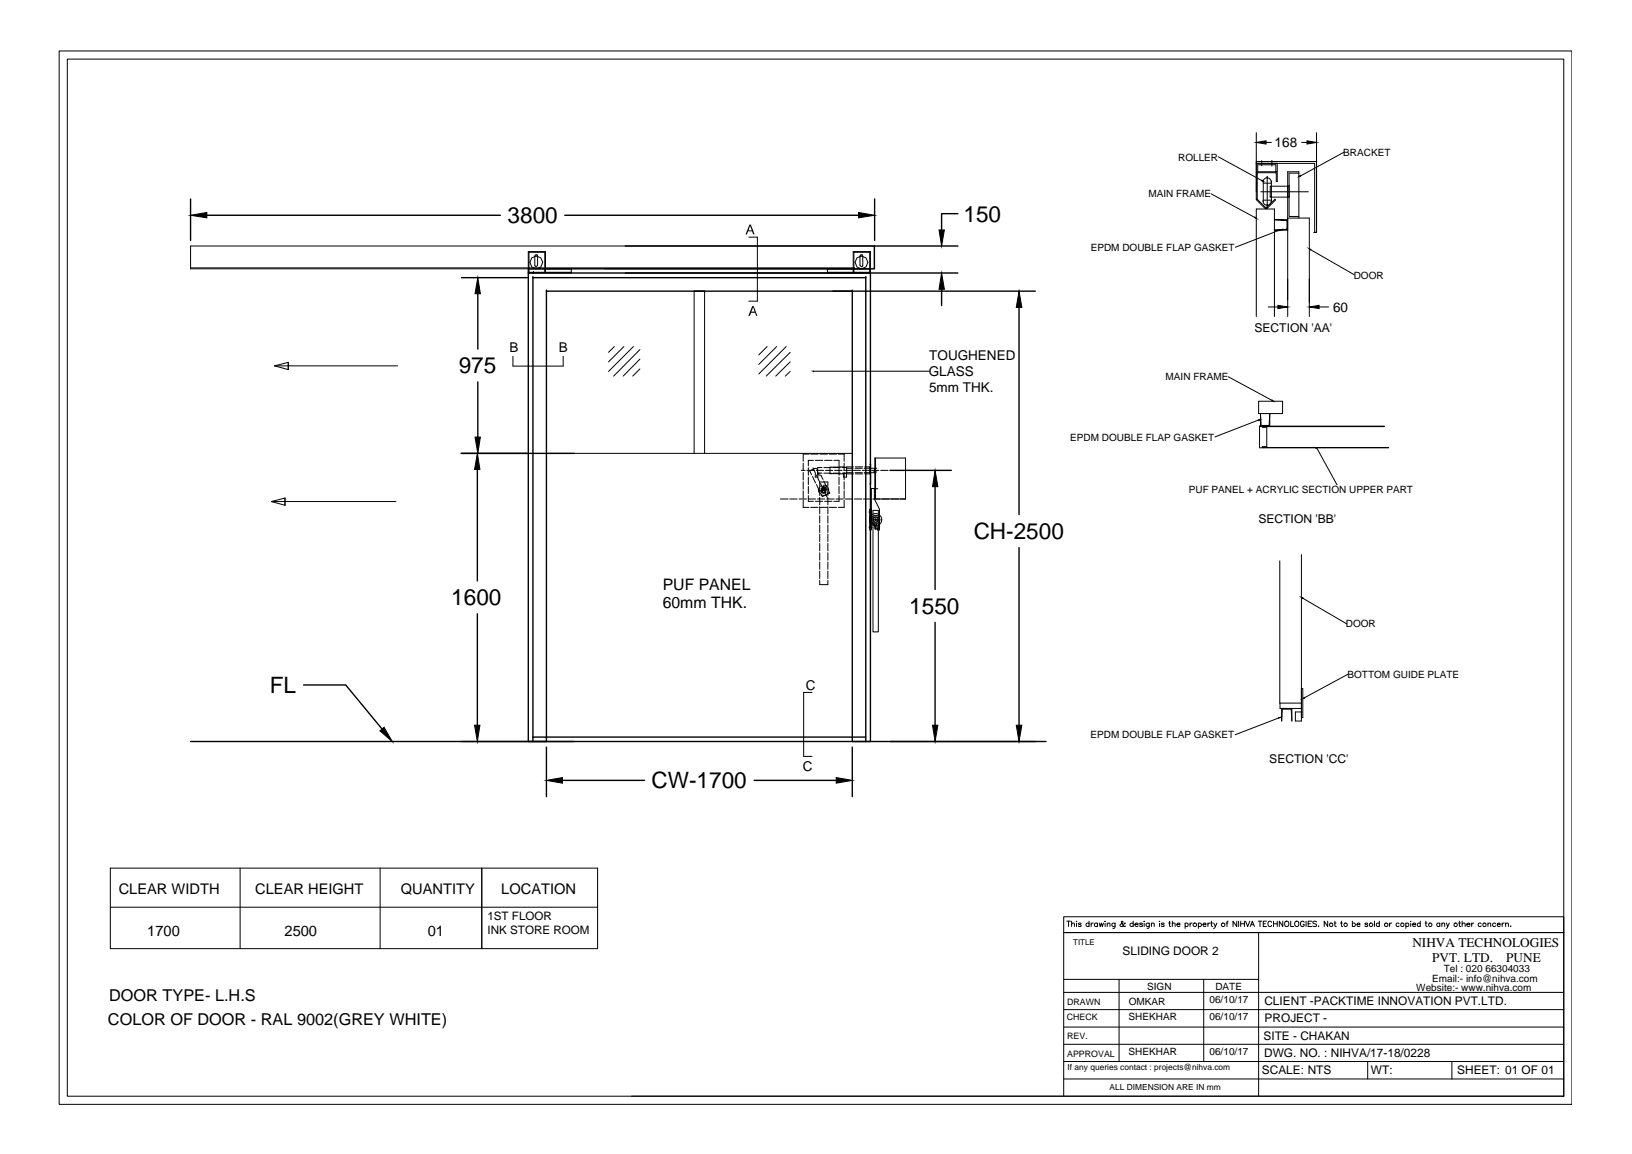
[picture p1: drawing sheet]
<svg xmlns="http://www.w3.org/2000/svg" width="297mm" height="210mm" viewBox="0 0 297 210" stroke-linecap="round" stroke-linejoin="round" font-family="sans-serif">
<!-- layer: 0 -->
<g fill="none" stroke="#000" stroke-width=".25">
<path d="M34.7 36.2v7.5M37.6 39.2h53.5M102.8 39.2h53.5M159.2 36.2v7.5M174.3 38.9h-2.9v2.9M84 50.5h12M87 53.4v10.1M96.2 49.7v85.2h3.3v-81.9h55.6M96.2 49.7h62.2v85.2h-3.3v-81.9M96.2 49.7h.1M97 50.5h.1M97 50.5h60.6"/>
<path d="M97 50.5v84.4M99.5 53h.1M113.8 49.7h60.5M113.8 44.7h60.5M126.3 53h1.9M151.6 53h36.8M155.1 53h.1M157.6 50.5h.1M157.6 50.5v84.4M171.4 52.6v3M185.5 55.9v37.7M87 69.5v10"/>
<path d="M83.9 82.5h20.6M86.9 85.4v20.3M162 85.6h11.2M170.2 88.5v18.7M185.5 99.6v32.3M86.9 111.6v20.3M170.2 113.2v18.7M34.7 134.9h155.7M55.3 124.6h7.6l6.6 8M97 134.1h60.6M99.5 135.9v9M155.1 135.9v9"/>
<path d="M102.4 141.9h14.9M137.3 141.9h14.9"/>
</g>
<!-- layer: at_Entity -->
<g fill="none" stroke="#000" stroke-width=".18">
<path d="M34.7 44.7h124.5v4.2h-124.5zM34.7 48.7h120.8v.2M96.2 49.5h.1v-3.6h2.9v3.6M96.4 49.5h1M97.1 49.7h.1M97.4 46.4h.4v.2v1.7l-.2 .2-.3-.2zM97.5 49.5h1M98.1 48.9l.3-.2v.2M98.6 49.5h1M99.7 49.5h1M100.8 49.5h1M101.9 49.5h1"/>
<path d="M103 49.5h.8M103.8 49.5l.2 .1M104 48.9v.8h-7.8v-3.9h3.1v3.7M126.3 53v29.5M128.2 53v29.5M150.6 48.9v.8h7.8v-3.9h-3.1v3.7M150.8 49.5l-.2 .1M150.8 49.5h.8M151.7 49.5h1M152.8 49.5h1M153.9 49.5h1M155 49.5h1"/>
<path d="M155.4 49.5v-3.6h2.9v3.6h.1M156.1 49.5h1M156.6 46.4h.4v.2v1.7l-.2 .2-.3-.2zM157.2 49.5h1M159.1 44.7v4.2M50 66.5l2.5-.6v1.3zM50 66.5h22.4M49.4 91.2l2.5-.6v1.3zM49.4 91.2h22.7M99.5 82.5h55.6M142 90.8h1.4M143.7 90.8h1.4"/>
<path d="M145.4 90.8h1.4M145.9 85.6h.6M146.2 84.2v1.4M146.2 85.9v1.4M146.2 87.6v1.4M146.2 89.3v1.3M146.2 91v1.3h1M146.9 85.6h1.3M147.1 90.8h1.3M147.1 85.1v1.3M147.1 86.8v1.3M147.1 88.5v1.3"/>
<path d="M147.1 90.1v1.1h1M147.2 82.6h-1v1.3M147.5 92.3h1.4M147.5 82.6h1.4M147.7 86.4l-.3-.8 1-.4 .2 .1 .2 .3v.7l.7 .2 .3 .7M147.9 86.7l.5 1.1M148 85.1l.4 1M148.1 83.7h-1v1.1M148.4 91.2h1.3M148.4 83.7h1.3M148.6 85.6h1.3M148.6 86.4l.6 1.2"/>
<path d="M148.6 88.1l.6 1.3M148.8 90.8h1.3M149.2 88.4v-.7h1.5v.7M149.2 88.8v1.3M149.2 90.5v1.3M149.2 92.2v1.3M149.2 93.8v1.4M149.2 95.5v1.4M149.2 97.2v1.3M149.2 98.8v1.4M149.2 92.3h1.4M149.2 82.6h1.4"/>
<path d="M149.3 87.9l.6 1.2M149.4 89.2a.56 .56 0 0 0 .4 .5 .56 .56 0 0 0 .6-.2M149.5 88.4a.91 .91 0 0 0-.3 1.3M149.5 88.9a.56 .56 0 0 1 .6-.2 .56 .56 0 0 1 .4 .5M149.5 89.2a.42 .42 0 0 0 .3 .4 .42 .42 0 0 0 .5-.2M149.6 89l.3-.2 .2 .1 .2 .5-.3 .1h-.3zM149.6 88.9a.42 .42 0 0 1 .4-.1 .42 .42 0 0 1 .3 .4M149.6 85h-.8v1.1h.8M149.8 88.6v.2l.1-.2M149.8 88.8l.1 .4v-.4M149.8 89.2v-.3l.1 .3M149.8 88.6h.1"/>
<path d="M149.8 88.8h.1M149.8 88.9h.1M149.8 88.6h.3M149.8 88.8h.3M149.8 89.2h.1M149.8 88.6v.6M149.8 88.7h.1M149.8 88.3a.9 .9 0 0 1 1 .9M149.8 88.8v.1M149.8 89v.1M149.9 88.6l-.1 .2 .1-.2M149.9 89l-.1 .2"/>
<path d="M149.9 88.6v.2h.2v-.2M149.9 88.8h-.1M149.9 88.8h.1M149.9 88.8v.4h.2l-.1-.4M149.9 88.6h.1M149.9 88.8l-.1 .1M149.9 89.1h.1M149.9 89.2h.1M149.9 89.1v.1M149.9 88.9l-.1 .1M149.9 88.9h-.1M149.9 89l.1-.1-.2 .3"/>
<path d="M149.9 89l.2-.1-.3 .3M149.9 89.1l-.1 .1M149.9 89.1l.2-.2-.2 .3M149.9 87.5l.6 1.2M150 88.6l-.2 .2M150 88.8l.1-.1-.3 .3M150 88.8h.1M150 89.2l.1-.2-.1 .2M150 85h1.3M150 86.1h1.3M150 88.8l-.1 .1M150 88.8l-.2 .2"/>
<path d="M150 88.8l-.2 .3M150 88.8l-.1 .2M150 88.6l-.1 .2M150 88.6l-.2 .3M150 88.6v.2M150 88.8l-.1 .3M150 89.5l.6 1M150.1 88.6l-.1 .6M150.1 88.6l-.3 .3M150.1 88.7l-.1 .1M150.1 89l-.2 .2M150.1 89.1l-.1 .1"/>
<path d="M150.1 91.2h1.3M150.1 83.7h1.3M150.3 85.6h1.3M150.5 90.8h1.3M150.5 88.3l-.6 .9M150.7 89l.3 .7-1.3 .6-.4-.6M150.7 88.8v1.3M150.7 90.5v1.3M150.7 92.2v1.3M150.7 93.8v1.4M150.7 95.5v1.4M150.7 97.2v1.3"/>
<path d="M150.7 98.8v1.4M150.8 89.5a.94 .94 0 0 1-1.3 .5M150.9 92.3h1.3M150.9 82.6h1.3M151.6 85h1.4M151.6 86.1h1.4M151.8 83.7h.9v1.1M151.9 85.6h1.4M152.2 90.8h1.3M152.6 82.6h1v1.3M152.7 90.1v1.1h-.9M152.7 85.1v1.3"/>
<path d="M152.7 86.8v1.3M152.7 88.5v1.3M152.7 86.2h.9M153.3 85h.8v1.1h-.8M153.6 85.6h1.4M153.6 84.9l-2.5 .1v1.1h1.6M153.6 91v1.3h-1M153.6 84.2v1.4M153.6 85.9v1.4M153.6 87.6v1.4M153.6 89.3v1.3M153.8 90.8h1.4"/>
<path d="M154 86.2h1.3M154 84.9h1.3M154.1 85.2h1.2M154.1 86h1.2M155.3 85.6h1.3M155.5 90.8h1.4M155.6 85.2h1.3M155.6 86h1.3M155.7 86.2h1.3M155.7 84.9h1.3M156.9 85.6h1.4M157.2 90.8h1.3"/>
<path d="M157.3 85.2h1.9v.8h-1.9M157.4 84.9h.9v1.3h-.9M158.1 93.1h.6M158.2 95.9h.6M158.3 92.6h.3v3.8h-.3zM158.3 93.3h.3M158.3 93h.3M158.3 96.1h.3M158.3 95.8h.3M158.3 85l.1 .2M158.3 84.5h.2v3.5h-.2M158.4 86l-.1 .1"/>
<path d="M158.6 88.9h.5v1.9l1 1.8v3.8h-.4l-1.1-1.7zM158.6 85.6h1.3M158.8 90.8h1.4M158.9 92.8h1v22.1h-1zM158.9 95.3h.7M159 94.2l.2-.1 .5 .1-.1 .7-.2 .1-.4-.2zM159.1 88.9h.7M159.1 85.2h.5M159.2 83.3h5.6v7.5h-5.6zM159.3 95.3v1M159.4 94.4h-.2l.1 .3 .2-.2M159.4 83.3v7.5"/>
<path d="M160.3 85.6h1.3M160.5 90.8h1.4M162.2 90.8h1.3M163.9 90.8h.9M149.2 105.6v.7h1.5v-.7M149.2 100.5v1.4M149.2 102.2v1.3M149.2 103.9v1.3M150.7 100.5v1.4M150.7 102.2v1.3M150.7 103.9v1.3"/>
<circle cx="97.6" cy="47.7" r="1.17"/>
<circle cx="156.8" cy="47.7" r="1.17"/>
<circle cx="159.4" cy="94.5" r=".13"/>
<circle cx="159.4" cy="94.5" r=".51"/>
<circle cx="159.4" cy="94.5" r="1.13"/>
<circle cx="159.4" cy="94.5" r=".78"/>
</g>
<!-- layer: 0 -->
<g fill="none" stroke="#000" stroke-width=".18">
<path d="M10.8 9.3h275.3v191.6h-275.3zM12.2 10.8h272.4v188.6h-272.4zM220.4 35.3l8 4.2M221.7 28.5l8 4.4M228.7 24.1v12.2M228.7 29.7h10.6v12.5h.3M228.7 29.4h10.9M228.7 36.4l1.6 1.6M228.8 31.2l-.1 .2M228.9 31.2v-1.2h3.3v1.2M229 31.4l-.2 .2v4.6l1.5 1.5h.2M229 31.4h3.1l.2 .2"/>
<path d="M229.5 34.9h8.6M229.6 29.2v.9M229.9 36.6a.74 .74 0 0 0 .7 .7 .74 .74 0 0 0 .8-.7M229.9 33.1h.1M229.9 36.6h.1M229.9 36.4h1.5M229.9 33.3h1.5M229.9 33.1v3.5M230.3 37.9h.2M230.4 25.9h1M230.6 37.7l1.4-1.5 .2 .2-1.6 1.6M230.6 32.4h.1"/>
<path d="M230.6 37.3h.1M230.6 32v5.9M231.2 33.9h3.4v2h-3.4zM231.2 35.9h.1M231.4 33.1a.74 .74 0 0 0-.8-.8 .74 .74 0 0 0-.7 .8M231.4 36.6h.1M231.4 33.1h.1M231.4 33.1v3.5M231.5 29.2v1M232 40h2.4v1.9h-2.4l2.2-.2v-1.6zM232 40h.1M232.3 31.2l.1 .2"/>
<path d="M232.5 29.7v1.5h-3.8M232.5 31.4v1.6h-.2v-1.4M234.4 40h.1M234.4 39.7h3.9v17.9M234.6 35.9h.1M234.6 33.9h.1M236.4 31.5h-1.8v7.9h1.8M236.4 39.7v-8.5h-2v26.4M236.9 25.9h1M239.6 24.1v18.2h-.5M244.6 27.7l-7.9 4.3M136.3 43.1h1.6v11.7h-1.6"/>
<path d="M228.7 57.6v-19.6h3.3v19.6M230.8 55.8h1.8M232 41.9h.1M232.8 41.9l-8 3.1M234.2 40.1h.1M234.2 41.7h.1M238.6 45.4l7.9 4.6M240.1 55.8h1.7M93.4 64.8v1.8h9.1v-1.8M111.8 63l-1 1.1M113.6 63l-2.8 2.8M115.3 63l-4.5 4.6"/>
<path d="M116.5 63.6l-4.8 4.8M116.5 65.3l-3.1 3.1M116.5 67.1l-1.3 1.3M139.6 63l-1.5 1.6M141.4 63l-3.3 3.3M143.1 63l-5 5M143.8 64.1l-4.3 4.3M143.8 65.8l-2.6 2.6M143.8 67.6l-.9 .8M148.1 67.5h21.1M223.6 68.5l7.9 4.3M229 76.4l-7.9 3.1"/>
<path d="M229.1 73h4.3v2.2h-4.3zM229.4 77.5v-2.3l.1 2.2h1.5l.1-2.2v2.3M229.8 77.5v.2h.8v3.5h-.8v.2M229.8 77.6h22.2M252 77.5h-22.8v3.9h23.5M148.4 86.1v.7h.5M148.9 86.1v.8M151 86.1h.4M153.6 86.1h.5v.7h-.5zM229.8 81.4h22.9M239.7 81.5l3.6 6.7M232.9 102v25.9h4"/>
<path d="M236.9 100.9v30.2h-1.1v-1.6h1.1M237.2 108.8l7.9 4.7M147.8 125.9h-1.5v11.7h1.5M232.7 130.6l-7.9 3M233 127.9v1h3.9M233.3 128.9v2.2l.1-2.1h1.6l.1 2.1v-2.2M236.9 125.3h.2v5.2h-.2M245.4 122.6l-8 4.3M20.1 157.9h88.7v14.7h-88.7zM43.7 157.9v14.7M69.2 157.9v14.7M87.7 157.9v14.7"/>
<path d="M20.1 165h88.7M193.6 166.8h91v2.8h-91zM193.6 178.1h35.5M194.2 167.6h.6M194.5 167.6v.9M195 168.1l.3-.2h.2l.1 .6M195 167.6v.9M195.9 167.6h.1M195.9 167.9v.6M196.8 168l-.2-.1h-.3v.2l.4 .1 .1 .2-.2 .1-.3-.1M198.2 168a.31 .31 0 0 0-.4 0 .31 .31 0 0 0 0 .4 .31 .31 0 0 0 .4 0M198.2 167.6v.9"/>
<path d="M198.6 167.9v.6M199 167.9l-.4 .2M199.7 168a.31 .31 0 0 0-.4 0 .31 .31 0 0 0 0 .4 .31 .31 0 0 0 .4 0M199.7 167.9v.6M200.1 167.9l.2 .6 .2-.6 .1 .6 .2-.6M201.1 167.6h.1M201.1 167.9v.6M201.5 168.1l.3-.2h.2v.6M201.5 167.9v.6M203 167.9v.7l-.2 .2h-.3M203 168a.33 .33 0 0 0-.5 0 .33 .33 0 0 0 0 .5 .33 .33 0 0 0 .5-.1M203.7 178.1v15"/>
<path d="M204.8 168l-.1-.1a.57 .57 0 0 1-.8 .5v-.3l.5-.2v-.2l-.2-.1-.1 .1 .1 .4 .4 .4 .2-.1M206.3 168a.33 .33 0 0 0-.5 0 .33 .33 0 0 0 0 .5 .33 .33 0 0 0 .5-.1M206.3 167.6v.9M206.6 168.1h.6a.33 .33 0 0 0-.6-.1 .33 .33 0 0 0 0 .5 .33 .33 0 0 0 .6-.1M208 168l-.3-.1-.3 .1 .5 .3v.2l-.5-.1M208.2 167.6h.1M208.3 167.9v.6M209.2 167.9v.7l-.1 .2h-.3M209.2 168a.33 .33 0 0 0-.5 0 .33 .33 0 0 0 0 .5 .33 .33 0 0 0 .5-.1M209.6 168.1l.2-.2h.2l.1 .6M209.6 167.9v.6M211 167.6h.1"/>
<path d="M211 167.9v.6M211.9 168l-.2-.1-.4 .1 .6 .3v.2l-.6-.1M212.7 167.9h.3M212.9 167.6v.8l.2 .1M213.4 168.1l.2-.2h.2l.1 .6M213.4 167.6v.9M214.2 168.1h.6a.31 .31 0 0 0-.5-.1 .31 .31 0 0 0 0 .5 .31 .31 0 0 0 .5-.1M215.7 168a.31 .31 0 0 1 .5 0 .31 .31 0 0 1 0 .4 .31 .31 0 0 1-.5 0M215.7 167.9v1M216.6 167.9v.6M217 167.9h-.3l-.1 .2M218.1 168a.31 .31 0 0 1 .5 0 .31 .31 0 0 1 0 .4 .31 .31 0 0 1-.5 0"/>
<path d="M218.1 167.9v1M219 168.1h.5a.31 .31 0 0 0-.4-.1 .31 .31 0 0 0 0 .5 .31 .31 0 0 0 .4-.1M219.1 178.1v15M219.9 167.9v.6M220.2 167.9h-.2l-.1 .2M220.4 167.9h.3M220.5 167.6v.8l.2 .1M220.9 167.9l.3 .6 .3-.6M221.2 168.5l-.3 .4M223.2 167.9h.3M223.5 167.6l-.2 .1v.8M225.1 167.6v.9l-.7-.9v.9"/>
<path d="M225.4 167.6v.9M225.8 167.6v.9M225.8 168h.7M226.5 167.6v.9M226.7 167.6l.4 .9 .4-.9M227.6 168.5l.3-.9 .4 .9M227.7 168.2h.5M229 167.6h.7M229.1 169.6v29.8M229.3 167.6v.9M229.9 168h.4M230.5 167.6h-.6v.9h.6"/>
<path d="M231.5 167.8l-.1-.1a.42 .42 0 0 0-.6 .3 .42 .42 0 0 0 .6 .4l.1-.1M231.8 168h.7M231.8 167.6v.9M232.5 167.6v.9M233.5 167.6v.9l-.7-.9v.9M234.9 167.6v.9h.6M237.4 167.8l-.1-.1a.46 .46 0 0 0-.7 .3 .46 .46 0 0 0 .6 .5l.2-.2v-.2h-.2M237.7 167.6v.9M238.1 168h.4M238.7 167.6h-.6v.9h.6M239.6 167.7l-.2-.1-.5 .1 .1 .2 .5 .2 .1 .2-.2 .2-.5-.1M240 168.4h.1"/>
<path d="M241.7 167.6v.9l-.7-.9v.9M242.8 167.9h.4M243 167.6v.8l.2 .1M244 167.9h.3M244.2 167.6v.8l.2 .1M246.1 168a.31 .31 0 0 1 .5 0 .31 .31 0 0 1 0 .4 .31 .31 0 0 1-.5 0M246.1 167.6v.9M247 168.1h.5a.33 .33 0 0 0-.5-.1 .33 .33 0 0 0 0 .5 .33 .33 0 0 0 .5-.1M248.9 168l-.1-.1h-.3v.2l.3 .1 .1 .2-.1 .1-.4-.1M250.2 167.6v.9M251.1 168a.31 .31 0 0 0-.5 0 .31 .31 0 0 0 0 .4 .31 .31 0 0 0 .5 0M251.1 167.6v.9"/>
<path d="M252.9 167.9v.6M253.3 167.9l-.4 .2M254.6 168a.31 .31 0 0 0-.4 0 .31 .31 0 0 0 0 .4 .31 .31 0 0 0 .4 0M255.9 168a.31 .31 0 0 1 .4 0 .31 .31 0 0 1 0 .4 .31 .31 0 0 1-.4 0M255.9 167.9v1M256.7 167.6h.1M256.8 167.9v.6M257.1 168.1h.6a.33 .33 0 0 0-.5-.1 .33 .33 0 0 0 0 .5 .33 .33 0 0 0 .5-.1M258.5 168a.31 .31 0 0 0-.5 0 .31 .31 0 0 0 0 .4 .31 .31 0 0 0 .5 0M258.5 167.6v.9M259.4 167.9h.3M259.5 167.6v.8l.3 .1"/>
<path d="M262.1 168a.31 .31 0 0 0-.5 0 .31 .31 0 0 0 0 .4 .31 .31 0 0 0 .5 0M262.1 167.9v.6M262.4 168.1l.3-.2h.2v.6M262.4 167.9v.6M263.2 167.9l.3 .6 .3-.6M263.5 168.5l-.3 .4M265.5 167.9h.3M265.6 167.6v.8l.3 .1M266.1 168.1l.3-.2h.2l.1 .6M266.1 167.6v.9M267 168.1h.6a.32 .32 0 0 0-.5-.2 .32 .32 0 0 0-.1 .5 .32 .32 0 0 0 .4 .1l.2-.1M267.9 167.9v.6"/>
<path d="M268.2 167.9l-.3 .2M269.6 168a.31 .31 0 0 0-.5 0 .31 .31 0 0 0 0 .4 .31 .31 0 0 0 .5 0M270.8 168.1l.3-.2h.2v.6M270.8 167.9v.6M272.2 168a.31 .31 0 0 0-.4 0 .31 .31 0 0 0 0 .4 .31 .31 0 0 0 .4 0M272.5 168.1h.6a.33 .33 0 0 0-.5-.1 .33 .33 0 0 0 0 .5 .33 .33 0 0 0 .5-.1M273.4 167.9v.6M273.8 167.9l-.4 .2M274 168.1l.2-.2h.3v.6M274 167.9v.6M275 168.4h.1M284.6 169.6v29.8"/>
<path d="M284.6 169.6h-91v29.8M114.9 199.4h169.7M193.6 189.9h91M193.6 186.8h91M193.6 183.6h91M193.6 180.5h91M193.6 193.1h91M193.6 196.3h91M248.9 193.1v3.2M264.3 193.1v3.2"/>
<circle cx="217.5" cy="168.2" r=".32"/>
<circle cx="222.6" cy="168.2" r=".33"/>
<circle cx="234.2" cy="168" r=".46"/>
<circle cx="236" cy="168" r=".46"/>
<circle cx="242.3" cy="168.2" r=".32"/>
<circle cx="244.9" cy="168.2" r=".32"/>
<circle cx="249.5" cy="168.2" r=".32"/>
<circle cx="252.3" cy="168.2" r=".33"/>
<circle cx="255.2" cy="168.2" r=".32"/>
<circle cx="260.3" cy="168.2" r=".32"/>
<circle cx="264.9" cy="168.2" r=".32"/>
<circle cx="270.2" cy="168.2" r=".32"/>
</g>
<!-- layer: at_Text -->
<path d="M159.1 95.3l.2 1 .2-1 .2 1 .3-1" fill="none" stroke="#000" stroke-width=".18"/>
<!-- layer: at_Rect -->
<path d="M158.9 85.9h.7" fill="none" stroke="#000" stroke-width=".18"/>
<!-- layer: 0 -->
<g fill="#000" stroke="#000" stroke-width=".18">
<path d="M34.7 39.2l2.9-.5v.9zM156.3 38.7l2.9 .5-2.9 .4zM228.4 39.5l.3 .2-.3-.1zM229.7 32.8l.3 .2-.4-.1zM228.7 25.9l1.7-.3v.6zM236.4 32.1l.3-.2v.1zM237.9 25.6l1.7 .3-1.7 .3zM87 50.5l.4 2.9h-.9zM171.4 49.7l.5 2.9h-1zM170.9 41.8h1l-.5 2.9zM185.5 53l.5 2.9h-1zM232.6 55.5l1.8 .3-1.8 .3z"/>
<path d="M232.8 41.9l.3-.1-.3 .2zM238.3 45.3l.3 .1v.1zM238.3 55.8l1.8-.3v.6zM86.5 79.5h.9l-.4 3zM148 67.5l.1 .1zM229 76.4l.4-.1-.3 .2zM231.5 72.8l.3 .2-.3-.1zM86.9 82.5l.4 2.9h-.9zM170.2 85.6l.5 2.9h-1zM239.4 81.4h.3l-.1 .2zM236.9 108.7l.3 .1-.1 .1zM69.1 132.9l.8-.6 1.5 2.6z"/>
<path d="M86.4 131.9h.9l-.4 3zM169.7 131.9h1l-.5 3zM185 131.9h1l-.5 3zM232.7 130.6l.3-.1-.2 .1zM237.1 127.1l.3-.2 .1 .1zM99.5 141.9l2.9-.5v1.1zM152.2 141.4l2.9 .5-2.9 .6z"/>
</g>
<g fill="#000">
<path d="M136.4 40.9l-.7 1.7h.2l.3-.5h.7l.2 .5h.2l-.6-1.7zM136.5 41l.3 .9h-.6z"/>
<path d="M136.9 55.7l-.7 1.7h.3l.2-.5h.7l.2 .5h.3l-.7-1.7zM137 55.9l.3 .8h-.5z"/>
</g>
<g font-size="4.1">
<text x="92.4" y="40.6">3800</text>
<text x="175.4" y="40.3">150</text>
<text x="83.5" y="67.9">975</text>
<text x="177.2" y="98">CH-2500</text>
<text x="82.1" y="110.1">1600</text>
<text x="165.5" y="111.7">1550</text>
<text x="49.1" y="126.1">FL</text>
<text x="118.6" y="143.4">CW-1700</text>
</g>
<g font-size="3">
<text x="19.9" y="182.2">DOOR TYPE- L.H.S</text>
<text x="19.7" y="186.5">COLOR OF DOOR - RAL 9002(GREY WHITE)</text>
</g>
<g font-size="2.9">
<text x="120.6" y="107.3">PUF PANEL</text>
<text x="120.6" y="110.6">60mm THK.</text>
</g>
<g font-size="2.7">
<text x="21.6" y="162.6">CLEAR WIDTH</text>
<text x="46.5" y="162.6">CLEAR HEIGHT</text>
<text x="73" y="162.6">QUANTITY</text>
<text x="91.2" y="162.6">LOCATION</text>
<text x="26.8" y="170.2">1700</text>
<text x="51.8" y="170.2">2500</text>
<text x="77.9" y="170.2">01</text>
</g>
<g font-size="2.5">
<text x="232" y="26.8">168</text>
<text x="242.6" y="56.7">60</text>
<text x="92.7" y="64.1">B</text>
<text x="101.7" y="64.1">B</text>
<text x="169.1" y="65.4">TOUGHENED</text>
<text x="169.1" y="68.5">GLASS</text>
<text x="169.1" y="71.4">5mm THK.</text>
<text x="146.7" y="125.4">C</text>
<text x="146.1" y="140.3">C</text>
</g>
<g font-size="2.4">
<text x="257.1" y="172.2">NIHVA TECHNOLOGIES</text>
<text x="260.7" y="174.9">PVT. LTD.</text>
<text x="274.2" y="174.9">PUNE</text>
</g>
<g font-size="2.2">
<text x="228.3" y="60.5">SECTION 'AA'</text>
<text x="229" y="95.2">SECTION 'BB'</text>
<text x="231" y="138.9">SECTION 'CC'</text>
<text x="204.3" y="173.8">SLIDING DOOR 2</text>
<text x="230.1" y="182.9">CLIENT -PACKTIME INNOVATION PVT.LTD.</text>
<text x="230.2" y="186">PROJECT -</text>
<text x="230" y="189.1">SITE - CHAKAN</text>
<text x="229.7" y="195.4">SCALE: NTS</text>
<text x="230.1" y="192.3">DWG. NO. : NIHVA/17-18/0228</text>
<text x="249.5" y="195.4">WT:</text>
<text x="265.2" y="195.4">SHEET: 01 OF 01</text>
</g>
<g font-size="2.1">
<text x="88.7" y="167.3">1ST FLOOR</text>
<text x="88.7" y="169.8">INK STORE ROOM</text>
</g>
<g font-size="1.8">
<text x="214.4" y="29.2">ROLLER</text>
<text x="244.5" y="28.4">BRACKET</text>
<text x="209" y="35.9">MAIN FRAME</text>
<text x="198.5" y="45.6">EPDM DOUBLE FLAP GASKET</text>
<text x="246.4" y="50.7">DOOR</text>
<text x="212.1" y="69.2">MAIN FRAME</text>
<text x="194.8" y="80.1">EPDM DOUBLE FLAP GASKET</text>
<text x="216.4" y="89.6">PUF PANEL + ACRYLIC SECTION UPPER PART</text>
<text x="245" y="114.1">DOOR</text>
<text x="245.3" y="123.3">BOTTOM GUIDE PLATE</text>
<text x="198.5" y="134.3">EPDM DOUBLE FLAP GASKET</text>
<text x="260.7" y="178.6">Email:- info@nihva.com</text>
<text x="262.8" y="176.8">Tel : 020 66304033</text>
<text x="205.4" y="185.5">SHEKHAR</text>
<text x="205.5" y="182.8">OMKAR</text>
<text x="208.8" y="180">SIGN</text>
<text x="220.1" y="182.4">06/10/17</text>
<text x="220.1" y="185.5">06/10/17</text>
<text x="221.2" y="180">DATE</text>
<text x="257.8" y="180.3">Website:- www.nihva.com</text>
<text x="205.4" y="191.8">SHEKHAR</text>
<text x="220.1" y="191.9">06/10/17</text>
</g>
<g font-size="1.6">
<text x="194.2" y="185.5">CHECK</text>
<text x="194.2" y="182.8">DRAWN</text>
<text x="194.2" y="189.1">REV.</text>
<text x="194.2" y="192.2">APPROVAL</text>
</g>
<g font-size="1.5">
<text x="194.3" y="194.7">If any queries contact : projects@nihva.com</text>
<text x="201.9" y="198.3">ALL DIMENSION ARE IN mm</text>
</g>
<text font-size="1.4" x="195.3" y="171.8">TITLE</text>
</svg>
